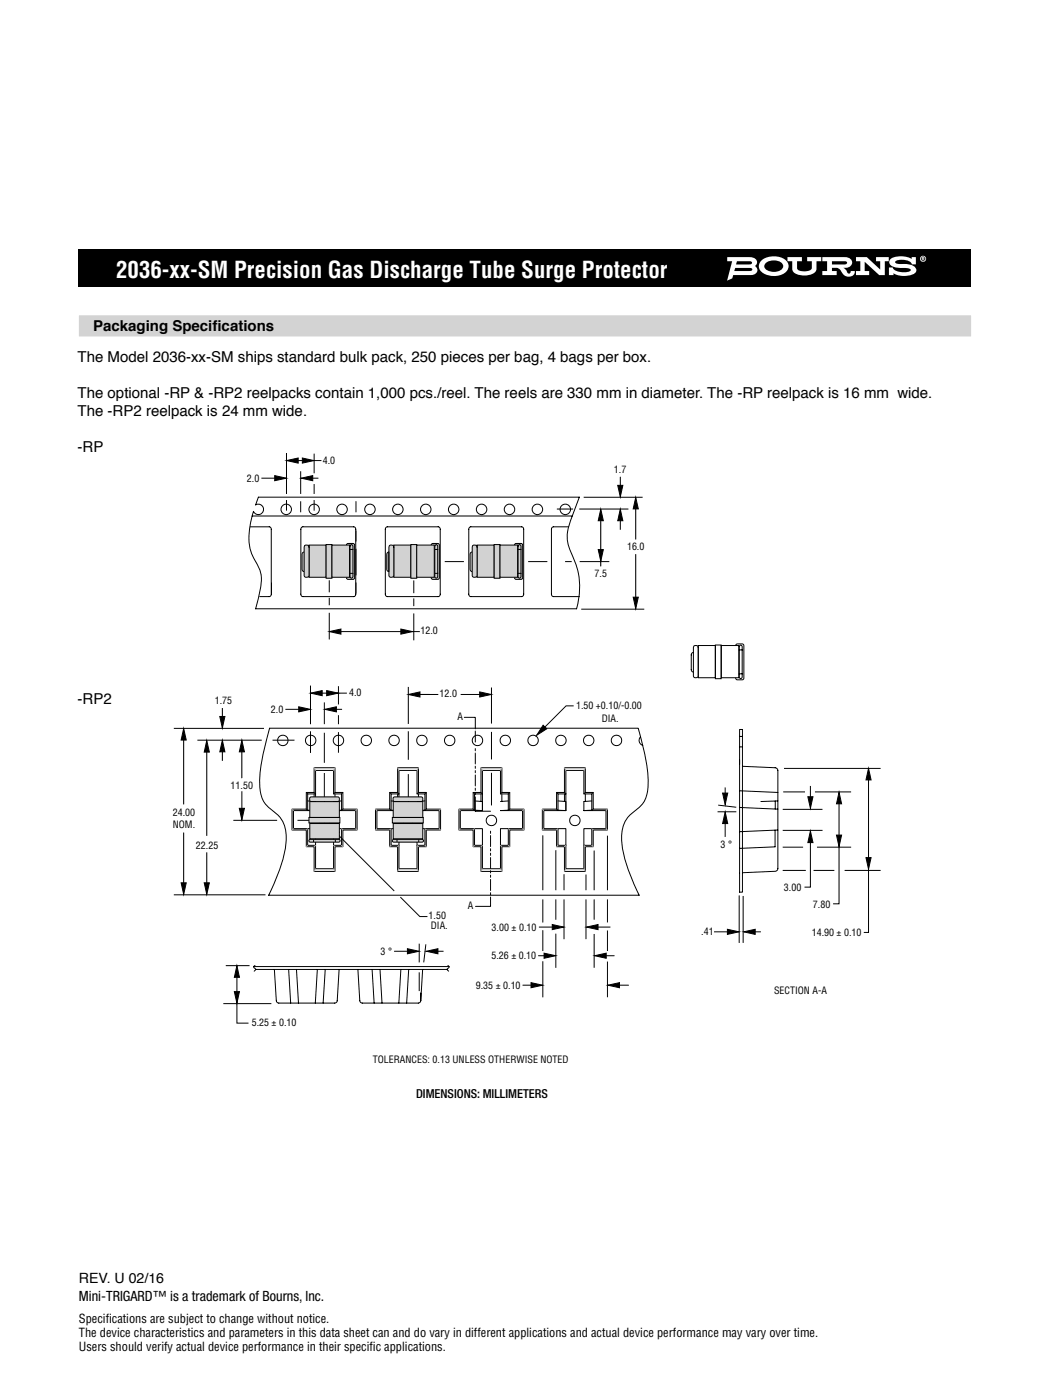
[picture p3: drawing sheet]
<svg xmlns="http://www.w3.org/2000/svg" width="210mm" height="279mm" viewBox="0 0 210 279" stroke-linecap="round" stroke-linejoin="round" font-family="sans-serif">
<g fill="#000">
<path d="M15.7 49.7h178.1v7.5h-178.1zM54.8 94.9l2.3 .5-2.3 .5zM57.2 91.9l2.3-.5v1zM60.3 91.4l2.4 .5-2.4 .5zM60.1 95.4l2.3-.5v1zM123.3 96.9h1l-.5 2.3zM119.4 109.7h1l-.5 2.3zM119.9 101.6l.5 2.3h-1zM123.8 101.6l.5 2.3h-1zM126.4 119.2h1l-.5 2.3zM126.9 99.3l.5 2.3h-1zM62 138.3l2.3-.5v1z"/>
<path d="M65.2 137.8l2.3 .5-2.3 .5zM65.7 126l2.3-.5v1.1zM80 125.5l2.3 .5-2.3 .6zM81.5 138.6l2.3-.5v1zM95.7 138.1l2.3 .5-2.3 .5zM36.7 145.4l.5 2.3h-1.1zM41.3 147.8l.5 2.3h-1zM43.9 143h1l-.5 2.3zM44.4 147.7l.5 2.3h-1zM48.3 147.7l.5 2.3h-1zM59.6 141.1l2.3 .5-2.3 .5zM64.8 141.6l2.3-.5v1z"/>
<path d="M108.4 144.7l.7 .8-2 1.2zM144.2 158.3h1l-.5 2.3zM161.2 159h1l-.5 2.3zM173.3 153.3l.5 2.4h-1zM36.1 176.2h1.1l-.5 2.3zM40.8 176.2h1l-.5 2.3zM47.8 161.3h1l-.5 2.3zM65.7 164.8l2 1.3-.7 .7zM144.7 162.1l.5 2.3h-1zM161.7 165.8l.5 2.4h-1zM167.4 158.1l.6 2.3h-1.1zM166.9 166.7h1.1l-.6 2.3z"/>
<path d="M172.8 171.2h1l-.5 2.3zM46.8 197.9h1l-.5 2.3zM47.3 192.7l.5 2.3h-1zM81.3 189.3l2.3 .5-2.3 .6zM85.1 189.8l2.3-.5v1.1zM106 196.1l2.3 .5-2.3 .5zM108.6 190.2l2.3 .5-2.3 .5zM110.2 184.5l2.3 .5-2.3 .5zM117 185l2.3-.5v1zM118.7 190.7l2.3-.5v1zM121.3 196.6l2.3-.5v1zM145.2 185.5l2.3 .5-2.3 .5z"/>
<path d="M148.4 186l2.3-.5v1z"/>
</g>
<path d="M15.7 65h178.1" fill="none" stroke="#d1d3d4" stroke-width="4.2" stroke-linecap="butt"/>
<g fill="none" stroke="#000" stroke-width=".2">
<path d="M51.6 99.2h64l-.7 1.8a20.6 20.6 0 0 0-1.7 6 11.1 11.1 0 0 0 1.4 4.7 14.5 14.5 0 0 1 .5 9.8h-64.1a18.4 18.4 0 0 0 1.1-7.1l-.5-1.3a10.3 10.3 0 0 1-1.6-8.9l.6-2.1a1.04 1.04 0 0 0 1.4 .5 1.04 1.04 0 0 0 .5-1.4 1.04 1.04 0 0 0-1.5-.4zM52.2 95.4h3.7M54.8 94.9l2.3 .5-2.3 .5zM57.2 99.8v2.1M57.2 90.4v8.2M57.2 91.9l2.3-.5v1zM58 91.9h6.2M60 94v4.6M60.1 95.4l2.3-.5v1zM60.3 91.4l2.4 .5-2.4 .5zM61.2 95.4h2.3M62.7 90.5v4"/>
<path d="M62.7 96.6v2M62.7 99.8v2.1M116.5 99.2h11.8M123.3 96.9h1l-.5 2.3zM123.8 95.2v2.6M126.9 99.3l.5 2.3h-1zM50.3 103h63.9M60 100v2.2M65.7 115.8v2.4M65.7 119.3v1.5M71 100v2.2M71 105.9v2.2"/>
<path d="M71 109.5v5.3M77.1 105.2l10.3-.1 .3 .2 .2 .3v13l-.2 .4-10.4 .1-.3-.2-.1-.3v-13zM82.6 115.8v2.6M82.6 119.4v1.6M93.7 105.3l.3-.2h10.1l.3 .2 .1 .3v13l-.2 .4-10.3 .1-.3-.2-.1-.3v-13zM111.1 101.6h3.3M113.5 105.1h-3l-.4 .3v13.3l.1 .3 .3 .1h5.1M115.6 101.6h9.8M115.7 112.1h5.9M119.4 109.7h1l-.5 2.3zM119.9 101.6l.5 2.3h-1zM119.9 103.1v9.9"/>
<path d="M123.8 101.6l.5 2.3h-1zM123.8 103.1v2.6M126.4 119.2h1l-.5 2.3zM126.9 100.7v7M126.9 110.6v9.5M62 136.8v7.7M62 138.3l2.3-.5v1zM63.3 138.3h5.9M65.2 137.8l2.3 .5-2.3 .5zM65.7 122.3v5.3M65.7 126l2.3-.5v1.1zM67.4 126h16.4"/>
<path d="M67.5 136.9v3.7M80 125.5l2.3 .5-2.3 .6zM81.5 137.1v7.4M81.5 138.6l2.3-.5v1zM82.6 122.4v5.4M91.9 138.6h4.8M95.7 138.1l2.3 .5-2.3 .5zM98.1 137.2v7.2M116 121.6h12.6M34.7 145.4h18M36.7 146.8v13.7M36.7 145.4l.5 2.3h-1.1z"/>
<path d="M39.4 147.7h12.8M41.3 149.2v17.6M41.3 147.8l.5 2.3h-1zM43.9 143h1l-.5 2.3zM44.4 141.3v2.6M44.4 149.2v2.6M44.4 147.7l.5 2.3h-1zM48.3 149.2v6.1M48.3 147.7l.5 2.3h-1zM57 141.6h3.7M59.6 141.1l2.3 .5-2.3 .5zM64.7 140.2v4.3"/>
<path d="M64.7 146.2v6M64.8 141.6l2.3-.5v1zM65.9 141.6h2.4M67.5 146.1v4.1M67.5 142.7v1.8M81.5 145.9v5.7M98.1 146.1v5.5M98.1 154.2v6.5M108.4 144.7l.7 .8-2 1.2zM114.5 140.9h-1.5l-4.9 4.8M144.2 158.3h1l-.5 2.3zM144.7 157.1v2.4"/>
<path d="M156.5 153.4h19.2M161.2 159h1l-.5 2.3zM162.6 158h7.3M167.4 158.1l.6 2.3h-1.1zM173.3 153.3l.5 2.4h-1zM173.3 155.1v17.3M34.7 178.6h18.3M36.1 176.2h1.1l-.5 2.3zM36.7 166.2v10.9M40.8 176.2h1l-.5 2.3zM41.3 170.1v7M46.6 163.7h8.7"/>
<path d="M47.8 161.3h1l-.5 2.3zM65.7 164.8l2 1.3-.7 .7zM66.7 165.8l12 12M79.9 179l3.9 3.9h1.5M108.3 166.7v11M108.3 179.5v4.6M110.9 169.7v8M110.9 179.5v4.1M112.6 174.5v3.2M112.6 179.5v7.9M116.9 174.5v3.2M116.9 179.5v7.9"/>
<path d="M118.6 169.7v8M118.6 179.5v4.1M121.2 166.8v10.9M121.2 179.5v4.6M143.2 162h3.7M143.3 160.7l3.6 .4M144.7 162.1l.5 2.3h-1zM144.7 163.3v3.7M147.5 178.7v9.5M148.3 178.8v9.4M156.2 173.7h4.6M156.2 165.7h8"/>
<path d="M156.2 161.5h7.9M156.2 169.1h4.1M161.7 165.8l.5 2.4h-1zM161.7 167.3v9.7h-1.1M162.4 173.7h4.1M163 169.1h6.9M166.9 166.7h1.1l-.6 2.3zM167.4 160.2v20.2h-1.1M168.6 173.7h7.2M172.8 171.2h1l-.5 2.3zM173.3 172v14.1h-.9M45.1 192.7h4.7"/>
<path d="M46.8 197.9h1l-.5 2.3zM47.3 192.7l.5 2.3h-1zM47.3 194.2v10h2.3M78.6 189.8h3.8M81.3 189.3l2.3 .5-2.3 .6zM83.7 188.3v3.8M85 188.5l-.4 3.6M85.1 189.8l2.3-.5v1.1zM86.2 189.8h2.3M104.3 196.6h2.8M106 196.1l2.3 .5-2.3 .5zM107.4 190.7h2.3"/>
<path d="M107.5 185h3.8M108.3 185.6v4.2M108.3 191.8v7.2M108.6 190.2l2.3 .5-2.3 .5zM110.2 184.5l2.3 .5-2.3 .5zM110.9 186.3v6.9M117 185l2.3-.5v1zM118.1 185h3.7M118.6 186.4v6.7M118.7 190.7l2.3-.5v1zM119.8 190.7h2.8M121.2 185.7v4.1"/>
<path d="M121.2 191.9v7.1M121.3 196.6l2.3-.5v1zM122.4 196.6h3.1M142.5 186h3.8M145.2 185.5l2.3 .5-2.3 .5zM148.4 186l2.3-.5v1zM149.5 186h2.4M44.6 200.3h9.6"/>
<circle cx="57.1" cy="101.7" r="1.04"/>
<circle cx="62.7" cy="101.7" r="1.04"/>
<circle cx="68.3" cy="101.7" r="1.04"/>
<circle cx="73.8" cy="101.7" r="1.04"/>
<circle cx="79.4" cy="101.7" r="1.04"/>
<circle cx="85" cy="101.7" r="1.04"/>
<circle cx="90.5" cy="101.7" r="1.04"/>
<circle cx="96.1" cy="101.7" r="1.04"/>
<circle cx="101.7" cy="101.7" r="1.04"/>
<circle cx="107.3" cy="101.7" r="1.04"/>
<circle cx="112.8" cy="101.7" r="1.04"/>
</g>
<g fill="#d1d2d4" stroke="#000" stroke-width=".2">
<path d="M86.2 108.5h1.2l.3 .3v6.5l-.3 .3h-1l-.3-.3v-6.5z"/>
<path d="M77.3 110.3l.3-.1v3.9l-.3-.2-.1-.3v-2.9z"/>
<path d="M78.6 108.8h3.4v6.4h-3.4z"/>
</g>
<path d="M77.7 108.9a.56 .56 0 0 1 .9 .3v5.7a.54 .54 0 0 1-.5 .3 .54 .54 0 0 1-.5-.3z" fill="#d1d2d4"/>
<path d="M77.7 108.9a.56 .56 0 0 1 .9 .3v5.7a.54 .54 0 0 1-.5 .3 .54 .54 0 0 1-.5-.3z" fill="none" stroke="#000" stroke-width=".2"/>
<path d="M82 108.7h1.2v6.7h-1.2z" fill="#d1d2d4" stroke="#000" stroke-width=".2"/>
<path d="M86.9 108.8l.2-.1 .3 .3v6.1l-.3 .3-.3-.3z" fill="#d1d2d4"/>
<path d="M86.9 108.8l.2-.1 .3 .3v6.1l-.3 .3-.3-.3z" fill="none" stroke="#000" stroke-width=".2"/>
<g fill="#d1d2d4" stroke="#000" stroke-width=".2">
<path d="M86.8 114.4h.6z"/>
<path d="M86.8 109.7h.6z"/>
<path d="M83.2 108.8h3.5v6.4h-3.5z"/>
<path d="M69.3 108.5h1.1l.4 .3v6.5l-.4 .3h-.9l-.4-.3v-6.5z"/>
<path d="M60.4 110.3l.3-.1v3.9l-.3-.2-.1-.3v-2.9z"/>
<path d="M61.7 108.8h3.4v6.4h-3.4z"/>
</g>
<path d="M60.8 108.9a.55 .55 0 0 1 .9 .3v5.7a.54 .54 0 0 1-.5 .3 .54 .54 0 0 1-.5-.3z" fill="#d1d2d4"/>
<path d="M60.8 108.9a.55 .55 0 0 1 .9 .3v5.7a.54 .54 0 0 1-.5 .3 .54 .54 0 0 1-.5-.3z" fill="none" stroke="#000" stroke-width=".2"/>
<path d="M65.1 108.7h1.2v6.7h-1.2z" fill="#d1d2d4" stroke="#000" stroke-width=".2"/>
<path d="M69.9 108.8l.2-.1 .3 .3v6.1l-.3 .3-.2-.3z" fill="#d1d2d4"/>
<path d="M69.9 108.8l.2-.1 .3 .3v6.1l-.3 .3-.2-.3z" fill="none" stroke="#000" stroke-width=".2"/>
<g fill="#d1d2d4" stroke="#000" stroke-width=".2">
<path d="M69.9 114.4h.5z"/>
<path d="M69.9 109.7h.5z"/>
<path d="M66.3 108.8h3.5v6.4h-3.5z"/>
<path d="M102.8 108.5h1.2l.3 .3v6.5l-.3 .3h-1l-.3-.3v-6.5z"/>
<path d="M93.9 110.3l.3-.1v3.9l-.3-.2-.1-.3v-2.9z"/>
<path d="M95.2 108.8h3.4v6.4h-3.4z"/>
</g>
<path d="M94.3 108.9a.56 .56 0 0 1 .9 .3v5.7a.54 .54 0 0 1-.5 .3 .54 .54 0 0 1-.5-.3z" fill="#d1d2d4"/>
<path d="M94.3 108.9a.56 .56 0 0 1 .9 .3v5.7a.54 .54 0 0 1-.5 .3 .54 .54 0 0 1-.5-.3z" fill="none" stroke="#000" stroke-width=".2"/>
<path d="M98.6 108.7h1.2v6.7h-1.2z" fill="#d1d2d4" stroke="#000" stroke-width=".2"/>
<path d="M103.5 108.8l.2-.1 .3 .3v6.1l-.3 .3-.3-.3z" fill="#d1d2d4"/>
<path d="M103.5 108.8l.2-.1 .3 .3v6.1l-.3 .3-.3-.3z" fill="none" stroke="#000" stroke-width=".2"/>
<g fill="#d1d2d4" stroke="#000" stroke-width=".2">
<path d="M103.4 114.4h.6z"/>
<path d="M103.4 109.7h.6z"/>
<path d="M99.8 108.8h3.5v6.4h-3.5z"/>
</g>
<g fill="none" stroke="#000" stroke-width=".2">
<path d="M50 105.1h3.7l.3 .1 .1 .3v13.2l-.3 .4h-2M54.2 116.3v2.2M60.2 105.3l.2-.2h10.2l.3 .2 .1 .3v13l-.2 .4-10.4 .1-.2-.2-.2-.3v-13zM71 116.3v2.2M88.8 112.1h3.8M105.4 112.1h3.8M112.8 112.1h1.3M82.8 138.6h4.7M138.4 130.2l-.3 .2-.1 .3v3l.1 .3 .3 .1M138.5 128.9a.55 .55 0 0 1 .9 .3v5.8a.54 .54 0 0 1-.5 .3 .54 .54 0 0 1-.5-.3zM139.4 128.8h3.4v6.5h-3.4zM142.8 128.7h1.1v6.7h-1.1z"/>
<path d="M143.9 128.8h3.5v6.5h-3.5zM146.8 128.8l.3-.3h1l.4 .3v6.6l-.4 .3h-1l-.3-.3M147.5 134.5h.6M147.5 129.7h.6M147.6 128.8l.2-.1 .3 .3v6.2l-.3 .2-.3-.2zM53.8 145.3h73.6l.2 1a30.7 30.7 0 0 1 1.6 11.7 5.5 5.5 0 0 1-2.7 4 5.7 5.7 0 0 0-2.4 5.1 27.5 27.5 0 0 0 3.1 10.8l.4 .8h-74a35.5 35.5 0 0 0 3.5-10.3 6.4 6.4 0 0 0-1.7-5.8l-.7-.6a5.8 5.8 0 0 1-2.9-5.2 42.6 42.6 0 0 1 2-11.5zM54.4 147.7h4.4M61.1 158.2l.3 .2M61.4 159.8l1.6 .2v1.8l-1.6-.1M62 145.9v4.4M62.7 158.2l.3 .2h-1.6v3.3M62.7 153.2h4.2v5h1.5v3.3h2.9v4.1h-2.9v3.4h-1.5v4.9h-4.2v-4.9h-1.6v-3.4h-2.8v-4.1h2.8v-3.3h1.6z"/>
<path d="M62.7 158.4v1.5M63 153.8h3.6v4.6h1.5v3.3l-1.5 .1h4.4v3.6h-4.4v8h-3.6v-8h-4.4v-3.6h4.4zM64.7 154.3v12.4M66.9 158.4v1.5M66.9 158.2l-.3 .2M68.1 159.8l-1.5 .2M68.4 158.2l-.3 .2M77.8 158.2l.3 .2M78.1 159.8l1.5 .2v1.8l-1.5-.1M79.3 158.2l.3 .2h-1.5v3.3M79.3 153.2h4.2v5h1.6v3.3h2.8v4.1h-2.8v3.4h-1.6v4.9h-4.2v-4.9h-1.5v-3.4h-2.9v-4.1h2.9v-3.3h1.5zM79.3 158.4v1.5"/>
<path d="M79.6 153.8h3.6v4.6h1.6v3.3l-1.6 .1h4.4v3.6h-4.4v8h-3.6v-8h-4.4v-3.6h4.4zM81.5 154.5v5.7M83.5 158.2l-.3 .2M83.5 158.4v1.5M84.8 159.8l-1.6 .2M85.1 158.2l-.3 .2M92.7 143.2h2.2v2.3M94.4 158.2l.3 .2M94.7 159.8l1.6 .2v1.8l-1.6-.1M94.9 145.9v2.2M94.9 149.4v.4M94.9 150.3v2.2"/>
<path d="M94.9 152.9v.4M94.9 153.8v.4M94.9 154.7v2.1M94.9 157.3v.4M94.9 158.2v.4M94.9 159v2.9h3M96 153.2h4.2v5h1.5v3.3h2.9v4.1h-2.9v3.4h-1.5v4.9h-4.2v-4.9h-1.6v-3.4h-2.8v-4.1h2.8v-3.3h1.6zM96 158.4v1.5M96 158.2l.3 .2h-1.6v3.3M96.3 153.8h3.6v4.6h1.5v3.3l-1.5 .1h4.4v3.6h-4.4v8h-3.6v-8h-4.4v-3.6h4.4zM100.2 158.2l-.3 .2M100.2 158.4v1.5"/>
<path d="M101.4 159.8l-1.5 .2M101.7 158.2l-.3 .2M111.1 158.2l.3 .2M111.4 159.8l1.5 .2v1.8l-1.5-.1M112.6 158.4v1.5M112.6 153.2h4.2v5h1.6v3.3h2.8v4.1h-2.8v3.4h-1.6v4.9h-4.2v-4.9h-1.5v-3.4h-2.9v-4.1h2.9v-3.3h1.5zM112.6 158.2l.3 .2h-1.5v3.3M112.9 153.8h3.6v4.6h1.6v3.3l-1.6 .1h4.4v3.6h-4.4v8h-3.6v-8h-4.4v-3.6h4.4zM116.8 158.2l-.3 .2M116.8 158.4v1.5M118.1 159.8l-1.6 .2v1.8M118.4 158.2l-.3 .2"/>
<path d="M127.8 147a1.04 1.04 0 0 0 .5 1.8M147.6 151.7v26.3h.6v-32.4h-.6v6.9M147.6 147h.6M147.6 149.1h.6M147.6 157.8l7.6 .4M148.2 152.9l6.5 .3 .3 .1 .2 .5v19.7l-.5 .4-6.5 .3M154.7 159.9v1.6M155.2 159.8l-3.3 .2M156.3 158h4.4M161.7 156.9v3.3M59.4 163.7h8.4M61.1 161.5l.3 .2"/>
<path d="M61.4 165.4v3.3h1.6M68.1 165.4v3.3h-1.5M68.4 161.5l-.3 .2M77.8 161.5l.3 .2M78.1 165.4v3.3h1.5M84.8 165.4v3.3h-1.6M85.1 161.5l-.3 .2M94.4 161.5l.3 .2M94.7 165.4v3.3h1.6M97.9 179v1.9h-3M97.9 165.9v.4M97.9 166.8v2.1"/>
<path d="M97.9 169.4v.4M97.9 170.3v.4M97.9 171.1v2.2M97.9 173.8v.4M97.9 174.6v.5M97.9 175.5v2.2M97.9 178.2v.4M101.4 165.4v3.3h-1.5M101.7 161.5l-.3 .2M111.1 161.5l.3 .2M111.4 165.4v3.3h1.5M118.1 165.4v3.3h-1.6"/>
<path d="M118.4 161.5l-.3 .2M147.6 161.1l7.6 .4M154.7 165.7v3.3l-7.1 .3M155.2 165.6l-7.6 .4M50.7 192.9h38.9M50.9 192.7a.37 .37 0 0 0-.2 .4 .37 .37 0 0 0 .3 .3l-.3 .4M51 193.5h38.2M54.8 193.5l.3 6.2 .3 .4 .2 .1 11.5-.1 .2-.4 .4-6.2M57.6 193.5l.4 6.7M59.2 193.5l.4 6.7M63.3 193.5l-.4 6.7M64.9 193.5l-.4 6.7"/>
<path d="M71.4 193.5l.4 6.2 .2 .4 11.5 .1 .4-.2 .1-.3M74.3 193.5l.4 6.7M75.8 193.5l.4 6.7M80 193.5l-.4 6.7M81.6 193.5l-.4 6.7M83.7 194v3.8M84 198.2v1.5M84.3 193.5l-.3 6.2M89.4 192.7a.38 .38 0 0 1 .2 .4 .38 .38 0 0 1-.4 .3l.3 .4"/>
<circle cx="56.4" cy="147.8" r="1.04"/>
<circle cx="62" cy="147.8" r="1.04"/>
<circle cx="67.5" cy="147.8" r="1.04"/>
<circle cx="73.1" cy="147.8" r="1.04"/>
<circle cx="78.6" cy="147.8" r="1.04"/>
<circle cx="84.2" cy="147.8" r="1.04"/>
<circle cx="89.7" cy="147.8" r="1.04"/>
<circle cx="95.3" cy="147.8" r="1.04"/>
<circle cx="100.8" cy="147.8" r="1.04"/>
<circle cx="106.4" cy="147.8" r="1.04"/>
<circle cx="111.9" cy="147.8" r="1.04"/>
<circle cx="117.5" cy="147.8" r="1.04"/>
<circle cx="123" cy="147.8" r="1.04"/>
<circle cx="64.8" cy="163.7" r="1.04"/>
<circle cx="81.4" cy="163.7" r="1.04"/>
<circle cx="98.1" cy="163.7" r="1.04"/>
<circle cx="114.7" cy="163.7" r="1.04"/>
</g>
<path d="M48.3 157.9v4.1z" fill="#000" stroke="#000" stroke-width=".2"/>
<g fill="none" stroke="#a7a9ab" stroke-width=".2">
<path d="M62.7 153.2l.3 .6M66.9 153.2l-.3 .6M79.3 153.2l.3 .6M83.5 153.2l-.3 .6M96 153.2l.3 .6M100.2 153.2l-.3 .6M112.6 153.2l.3 .6M116.8 153.2l-.3 .6M58.3 161.5l.3 .3M58.6 165.4l-.3 .2M61.4 168.7l-.3 .3M61.4 165.4l-.3 .2"/>
<path d="M63 173.4l-.3 .5M63 168.7l-.3 .3M66.6 173.4l.3 .5M66.6 168.7l.3 .3M68.1 168.7l.3 .3M68.1 165.4l.3 .2M71 165.4l.3 .2M71.3 161.5l-.3 .3M74.9 161.5l.3 .3M75.2 165.4l-.3 .2M78.1 168.7l-.3 .3M78.1 165.4l-.3 .2"/>
<path d="M79.6 173.4l-.3 .5M79.6 168.7l-.3 .3M83.2 173.4l.3 .5M83.2 168.7l.3 .3M84.8 168.7l.3 .3M84.8 165.4l.3 .2M87.6 165.4l.3 .2M87.9 161.5l-.3 .3M91.6 161.5l.3 .3M91.9 165.4l-.3 .2M94.7 168.7l-.3 .3M94.7 165.4l-.3 .2"/>
<path d="M96.3 173.4l-.3 .5M96.3 168.7l-.3 .3M99.9 168.7l.3 .3M99.9 173.4l.3 .5M101.4 168.7l.3 .3M101.4 165.4l.3 .2M104.3 165.4l.3 .2M104.6 161.5l-.3 .3M108.2 161.5l.3 .3M108.5 165.4l-.3 .2M111.4 168.7l-.3 .3M111.4 165.4l-.3 .2"/>
<path d="M112.9 173.4l-.3 .5M112.9 168.7l-.3 .3M116.5 173.4l.3 .5M116.5 168.7l.3 .3M118.1 168.7l.3 .3M118.1 165.4l.3 .2M120.9 165.4l.3 .2M121.2 161.5l-.3 .3"/>
</g>
<g fill="#d1d3d4" stroke="#000" stroke-width=".2">
<path d="M61.8 164.4h5.9v3h-5.9z"/>
<path d="M61.8 160h5.9v3.1h-5.9z"/>
</g>
<path d="M62 159.1l5.4-.1 .3 .2v.5l-.3 .3h-5.3l-.3-.3z" fill="#d1d3d4"/>
<path d="M62 159.1l5.4-.1 .3 .2v.5l-.3 .3h-5.3l-.3-.3z" fill="none" stroke="#000" stroke-width=".2"/>
<path d="M61.7 167.6l.2-.1h5.7l.3 .3-.3 .3h-5.7l-.2-.2z" fill="#d1d3d4"/>
<path d="M61.7 167.6l.2-.1h5.7l.3 .3-.3 .3h-5.7l-.2-.2z" fill="none" stroke="#000" stroke-width=".2"/>
<g fill="#d1d3d4" stroke="#000" stroke-width=".2">
<path d="M62.6 167.5v.5z"/>
<path d="M66.9 167.5v.5z"/>
<path d="M61.7 163.1h6.1v1.1h-6.1z"/>
<path d="M78.5 164.4h5.9v3h-5.9z"/>
<path d="M78.5 160h5.9v3.1h-5.9z"/>
</g>
<path d="M78.6 159.1l5.5-.1 .2 .2 .1 .5-.3 .3h-5.3l-.4-.3z" fill="#d1d3d4"/>
<path d="M78.6 159.1l5.5-.1 .2 .2 .1 .5-.3 .3h-5.3l-.4-.3z" fill="none" stroke="#000" stroke-width=".2"/>
<path d="M78.3 167.6l.3-.1h5.6l.3 .3-.3 .3h-5.6l-.3-.2z" fill="#d1d3d4"/>
<path d="M78.3 167.6l.3-.1h5.6l.3 .3-.3 .3h-5.6l-.3-.2z" fill="none" stroke="#000" stroke-width=".2"/>
<g fill="#d1d3d4" stroke="#000" stroke-width=".2">
<path d="M79.2 167.5v.5z"/>
<path d="M83.6 167.5v.5z"/>
<path d="M78.3 163.1h6.2v1.1h-6.2z"/>
</g>
<path d="M77.6 110.2v3.9z" fill="#d1d2d4" stroke="#000" stroke-width=".2"/>
<g fill="#fff">
<path d="M157.2 51.3h2.8v.8h-.9v1.4a1.59 1.59 0 0 0 1.8 .6 1.04 1.04 0 0 0 1.1-.6v-1.4h-.9v-.8h2.8v.8h-.9v1.5a2.1 2.1 0 0 1-2.4 1.4 2.91 2.91 0 0 1-2.4-.9l-.1-2h-.9z"/>
<path d="M170.8 51.3h2.2l2.7 2.5v-1.7h-.9v-.8h2.6v.8h-.8v2.8h-1.1l-2.9-2.7v1.9h.9v.8h-2.7v-.8h.9v-2h-.9z"/>
<path d="M177.9 51.6a4.5 4.5 0 0 1 4 .1v-.4h.9v1.5h-.8a2.21 2.21 0 0 0-2.7-.9l-.6 .3v.2l.5 .3h1a2.68 2.68 0 0 1 2.6 .9 .91 .91 0 0 1-.8 1.2 4.4 4.4 0 0 1-3.7-.3v.4h-.9v-1.5h.8a2.17 2.17 0 0 0 2.2 .9l1.1-.1 .3-.3a2.62 2.62 0 0 0-2.3-.4 2.54 2.54 0 0 1-1.9-.8l-.1-.4 .1-.4z"/>
<path d="M184.1 51.4v.2h.2v-.1zM184 51.3l.4 .1v.3l.1 .3h-.2l-.1-.3-.1 .3h-.1zM183.8 51.6a.47 .47 0 0 0 .9 0 .47 .47 0 0 0-.9 0zM183.6 51.7a.61 .61 0 0 1 1.2 0 .61 .61 0 0 1-1.2 0z"/>
<path d="M146.7 53.5h3h.3l.1 .3-.1 .2-.5 .1h-3zM147.1 52.1h2.6l.4 .3-.2 .3-.4 .1h-2.6zM145.1 51.3v.8h1l-1 3.9 1-.4 .2-.7h3.6a.99 .99 0 0 0 1.2-.6 .99 .99 0 0 0-.4-1.2 .93 .93 0 0 0 .4-1.1 .93 .93 0 0 0-.9-.6z"/>
<path d="M152.9 52.5a2.59 2.59 0 0 1 3.3 .3 1.1 1.1 0 0 1-1.2 1.4 2 2 0 0 1-2.5-1.1zM152 51.9a1.58 1.58 0 0 0-.5 1.6 1.58 1.58 0 0 0 1.1 1.2 3.8 3.8 0 0 0 4.5-.7 1.72 1.72 0 0 0-1.3-2.6 4.2 4.2 0 0 0-3.8 .5z"/>
<path d="M166 52.1h2.6l.5 .3-.2 .3-.4 .1h-2.5zM164.1 51.3v.8h1v2h-1v.8h2.9v-.8h-1v-.6a1.55 1.55 0 0 1 2 .9 1.42 1.42 0 0 0 1.3 .8 1.42 1.42 0 0 0 1.3-.7v-.4h-.8l-.1 .3-.2 .2a.59 .59 0 0 1-.6-.6l-.6-.6a1.27 1.27 0 0 0 1.7-1.3 1.39 1.39 0 0 0-1.4-.8z"/>
</g>
<text font-size="4.6" fill="#fff" x="23.2" y="55.4">2036-xx-SM Precision Gas Discharge Tube Surge Protector</text>
<g font-size="3">
<text x="18.6" y="66.1">Packaging Specif</text>
<text x="42.4" y="66.1">ications</text>
<text x="15.5" y="72.2">The Model 2036-xx-SM ships standard bulk pack, 250 pieces per bag, 4 bags per box.</text>
<text x="15.5" y="79.4">The optional -RP &amp; -RP2 reelpacks contain 1,000 pcs./reel. The reels are 330 mm in diameter. The -RP reelpack is 16 mm wide.</text>
<text x="15.5" y="83">The -RP2 reelpack is 24 mm wide.</text>
<text x="15.5" y="90.2">-RP</text>
<text x="15.5" y="140.5">-RP2</text>
</g>
<g font-size="2.8">
<text x="15.7" y="256">REV. U 02/16</text>
<text x="15.7" y="259.5">Mini-TRIGARD™ is a trademark of Bourns, Inc.</text>
</g>
<g font-size="2.5">
<text x="83" y="219.2">DIMENSIONS: MILLIMETERS</text>
<text x="15.7" y="264.1">Specif</text>
<text x="15.7" y="266.9">The device characteristics and parameters in this data sheet can and do vary in different applications and actual device performance may vary over time.</text>
<text x="15.7" y="269.7">Users should verify actual device performance in their specif</text>
<text x="21.1" y="264.1">ications are subject to change without notice.</text>
<text x="73.8" y="269.7">ic applications.</text>
</g>
<g font-size="2">
<text x="64.4" y="92.5">4.0</text>
<text x="122.5" y="94.5">1.7</text>
<text x="49.3" y="96.2">2.0</text>
<text x="125.1" y="109.9">16.0</text>
<text x="118.7" y="115.1">7.5</text>
<text x="83.9" y="126.6">12.0</text>
<text x="42.8" y="140.6">1.75</text>
<text x="54.1" y="142.3">2.0</text>
<text x="69.7" y="139">4.0</text>
<text x="87.7" y="139.1">12.0</text>
<text x="91.3" y="143.7">A</text>
<text x="115" y="141.5">1.50 +0.10/-0.00</text>
<text x="120.1" y="144">DIA.</text>
<text x="46" y="157.4">11.50</text>
<text x="34.5" y="162.8">24.00</text>
<text x="34.5" y="165.3">NOM.</text>
<text x="39.1" y="169.3">22.25</text>
<text x="143.8" y="169.3">3 °</text>
<text x="156.4" y="177.8">3.00</text>
<text x="85.5" y="183.5">1.50</text>
<text x="86" y="185.4">DIA.</text>
<text x="93.3" y="181.5">A</text>
<text x="98.1" y="185.9">3.00 ± 0.10</text>
<text x="162.2" y="181.1">7.80</text>
<text x="76" y="190.6">3 °</text>
<text x="98.1" y="191.5">5.26 ± 0.10</text>
<text x="140" y="186.6">.41</text>
<text x="162" y="186.8">14.90 ± 0.10</text>
<text x="95" y="197.4">9.35 ± 0.10</text>
<text x="154.5" y="198.4">SECTION A-A</text>
<text x="50.2" y="204.8">5.25 ± 0.10</text>
<text x="74.4" y="212.2">TOLERANCES: 0.13 UNLESS OTHERWISE NOTED</text>
</g>
</svg>
